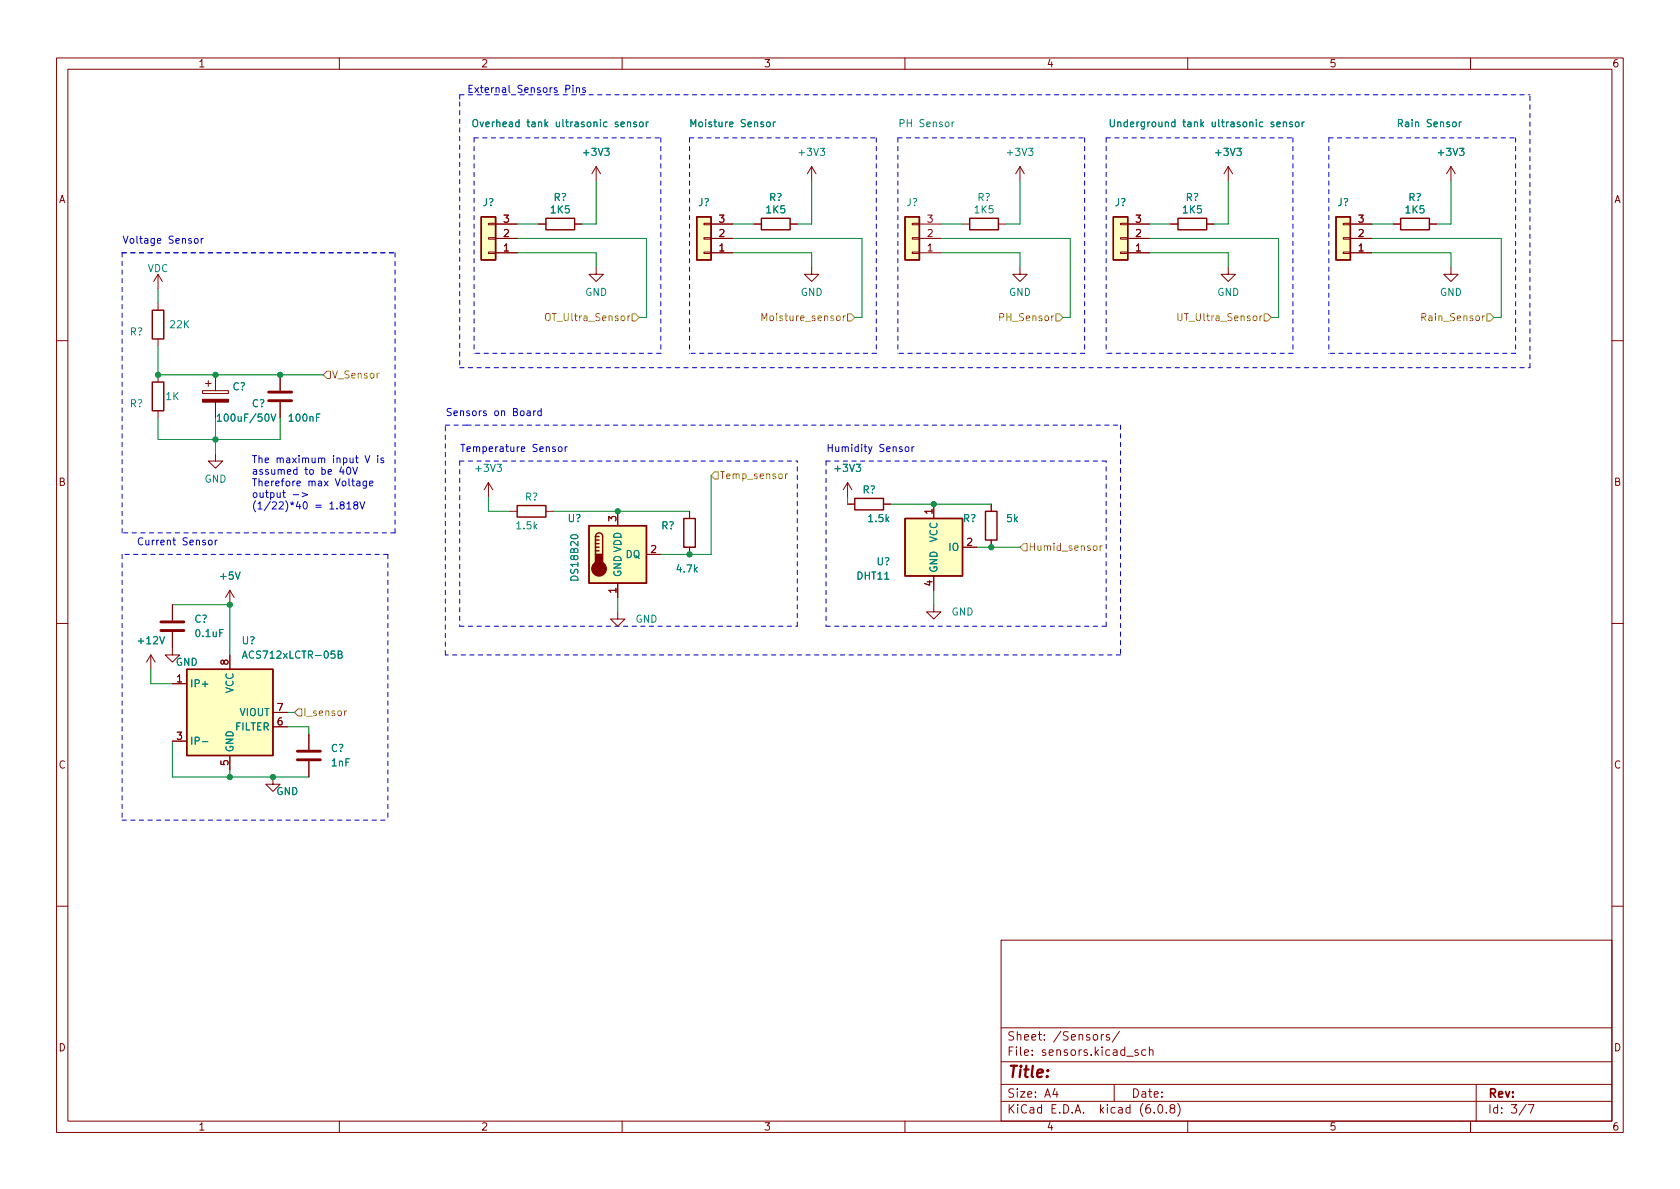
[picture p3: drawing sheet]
<svg xmlns="http://www.w3.org/2000/svg" width="297mm" height="210mm" viewBox="0 0 297 210" stroke-linecap="round" stroke-linejoin="round" font-family="sans-serif">
<g fill="none" stroke="#840000" stroke-width=".18">
<path d="M10 10.2h277v190.1h-277zM12 12.2h273v186.1h-273zM60 10.2v2M110 10.2v2M160 10.2v2M210 10.2v2M260 10.2v2M86.4 39.5h1.2v.2h-1.2zM87.6 39.6h3.8M95.2 39.6h1.3M101.6 39.6h1.3M105.4 29.5l-.8 1.2"/>
<path d="M105.4 29.5v2.5M105.4 29.5l.8 1.2M124.5 39.5h1.2v.2h-1.2zM125.7 39.6h3.8M133.3 39.6h1.3M139.7 39.6h1.3M143.5 29.5l-.8 1.2M143.5 29.5v2.5M143.5 29.5l.8 1.2M161.3 39.5h1.3v.2h-1.3zM162.6 39.6h3.8M170.2 39.6h1.2"/>
<path d="M176.5 39.6h1.3M180.3 29.5l-.7 1.2M180.3 29.5v2.5M180.3 29.5l.8 1.2M198.1 39.5h1.3v.2h-1.3zM199.4 39.6h3.8M207 39.6h1.3M213.4 39.6h1.2M217.2 29.5l-.8 1.2M217.2 29.5v2.5M217.2 29.5l.7 1.2M237.5 39.5h1.3v.2h-1.3z"/>
<path d="M238.8 39.6h3.8M246.4 39.6h1.2M252.7 39.6h1.3M256.5 29.5l-.7 1.2M256.5 29.5v2.5M256.5 29.5l.8 1.2M27.9 48.5v2.5M27.9 53.6v1.3M27.9 59.9v1.3M27.9 48.5l-.7 1.3M27.9 48.5l.8 1.3M86.4 42h1.2v.3h-1.2z"/>
<path d="M86.4 44.6h1.2v.2h-1.2zM87.6 44.7h3.8M87.6 42.2h3.8M105.4 47.2v1.3h1.3l-1.3 1.3-1.3-1.3h1.3M124.5 42h1.2v.3h-1.2zM124.5 44.6h1.2v.2h-1.2zM125.7 44.7h3.8M125.7 42.2h3.8M143.5 47.2v1.3h1.3l-1.3 1.3-1.3-1.3h1.3M161.3 42h1.3v.3h-1.3zM161.3 44.6h1.3v.2h-1.3zM162.6 44.7h3.8"/>
<path d="M162.6 42.2h3.8M180.3 47.2v1.3h1.3l-1.3 1.3-1.2-1.3h1.2M198.1 42h1.3v.3h-1.3zM198.1 44.6h1.3v.2h-1.3zM199.4 44.7h3.8M199.4 42.2h3.8M217.2 47.2v1.3h1.2l-1.2 1.3-1.3-1.3h1.3M237.5 42h1.3v.3h-1.3zM237.5 44.6h1.3v.2h-1.3zM238.8 44.7h3.8M238.8 42.2h3.8M256.5 47.2v1.3h1.3l-1.3 1.3-1.2-1.3h1.2"/>
<path d="M10 60.2h2M27.9 66.3v1.3M27.9 72.6v1.3M35.8 69.1h4.6v.5h-4.6zM36.3 67.8h1M36.8 67.3v1M38.1 66.3v2.8M38.1 71.1v2.8M49.5 66.3v2.8M49.5 71.1v2.8M285 60.2h2M38.1 80.3v1.2h1.3l-1.3 1.3-1.3-1.3h1.3"/>
<path d="M86.4 85.3l-.8 1.3M86.4 85.3v2.6M86.4 85.3l.7 1.3M90.2 90.4h1.2M96.5 90.4h1.3M109.2 90.4v2.6M114.3 98h2.5M121.9 90.4v1.3M121.9 96.8v1.2M149.9 89.1h1.2M149.9 85.3l-.8 1.3M149.9 85.3v2.6"/>
<path d="M149.9 85.3l.7 1.3M156.2 89.1h1.3M165.1 89.1v2.6M170.2 96.8h2.5M175.3 89.1v1.3M175.3 95.5v1.3M10 110.2h2M26.7 115.8l-.8 1.3M26.7 115.8v2.6M26.7 115.8l.7 1.3M30.5 111.8v4h1.2l-1.2 1.3-1.3-1.3h1.3M30.5 106.9v2.8"/>
<path d="M40.6 104.4v2.5M40.6 115.8v2.6M40.6 104.4l-.7 1.3M40.6 104.4l.8 1.3M109.2 108.2v1.3h1.3l-1.3 1.2-1.3-1.2h1.3M109.2 103.1v2.6M165.1 106.9v1.3h1.3l-1.3 1.3-1.3-1.3h1.3M165.1 101.8v2.6M285 110.2h2M30.5 120.9h2.5M30.5 131.1h2.5M40.6 133.6v2.5"/>
<path d="M48.3 137.4v1.3h1.2l-1.2 1.2-1.3-1.2h1.3M48.3 128.5h2.5M48.3 126h2.5M54.6 129.8v2.8M54.6 134.6v2.8M10 160.2h2M177 166.3h108v32h-108zM285 160.2h2M60 198.3v2M110 198.3v2M160 198.3v2M177 194.8h108"/>
<path d="M177 191.8h108M177 187.8h108M177 181.8h108M186.5 192.5l-.4 1h1M186.9 193v1M194.7 182.9v1M195.1 182.9l-.2 .1-.2 .2M196.1 183l-.3-.1-.2 .2v.3l.5 .1v.4h-.5M197 191.8v3M197.9 182.4l-1.3 1.9M199.2 186.8h1.2M201.2 185.7l-.3-.1-.3 .2 .1 .3 .5 .1v.4h-.6"/>
<path d="M202.6 185.7l-.5-.1-.2 .3v.4l.1 .3h.6M203.2 185.8l.2-.2 .4 .1 .1 .9M203.2 185.1v1.5M204.1 196.7v.1M204.9 195.4l.2-.1a.81 .81 0 0 1 .6 .7 .81 .81 0 0 1-.3 .8h-.2a.81 .81 0 0 1-.6-.6 .81 .81 0 0 1 .3-.8zM206.2 196.7v.1M207.1 196l-.2-.3v-.2l.2-.2 .5 .1 .1 .2-.1 .2-.6 .2-.1 .3v.4l.2 .1h.5l.1-.3-.1-.4-.2-.1M208.2 195.1a1.72 1.72 0 0 1 0 2.3M210 198.3v2M260 198.3v2M261 191.8v6.5M269.9 195.3l-1.3 1.9"/>
<path d="M270.2 195.3h1l-.6 1.5"/>
</g>
<g fill="none" stroke="#840000" stroke-width=".25">
<path d="M85.1 38.3h2.5v7.7h-2.5zM96.5 38.6h5.1v2h-5.1zM123.2 38.3h2.5v7.7h-2.5zM134.6 38.6h5.1v2h-5.1zM160 38.3h2.6v7.7h-2.6zM171.4 38.6h5.1v2h-5.1zM196.8 38.3h2.6v7.7h-2.6zM208.3 38.6h5.1v2h-5.1zM236.2 38.3h2.6v7.7h-2.6zM247.6 38.6h5.1v2h-5.1zM26.9 54.9h2.1v5h-2.1zM26.9 67.6h2.1v5h-2.1z"/>
<path d="M91.4 89.4h5.1v2h-5.1zM104.1 93h10.2v10.1h-10.2zM105.3 94.9a.64 .64 0 0 1 .6-.7 .64 .64 0 0 1 .7 .7v3.1M105.3 97.4h.6M105.3 96.8h.6M105.3 96.1h.6M105.3 95.5h.6M105.3 94.9v3.1M105.3 94.9h.6M120.9 91.7h2v5.1h-2zM151.1 88.1h5.1v2.1h-5.1zM160 91.7h10.2v10.1h-10.2z"/>
<path d="M174.2 90.4h2.1v5.1h-2.1zM33 118.4h15.3v15.2h-15.3z"/>
</g>
<g fill="#ffffc2" stroke="#ffffc2" stroke-width=".18">
<path d="M33 118.4h15.3v15.2h-15.3z"/>
<path d="M196.8 38.3h2.6v7.7h-2.6z"/>
<path d="M160 38.3h2.6v7.7h-2.6z"/>
<path d="M236.2 38.3h2.6v7.7h-2.6z"/>
<path d="M104.1 93h10.2v10.1h-10.2z"/>
<path d="M123.2 38.3h2.5v7.7h-2.5z"/>
<path d="M85.1 38.3h2.5v7.7h-2.5z"/>
<path d="M160 91.7h10.2v10.1h-10.2z"/>
</g>
<g fill="none" stroke="#008484" stroke-width=".18">
<path d="M83.8 21.2l.1-.1a.43 .43 0 0 1 .6 .5v.4a.42 .42 0 0 1-.5 .4 .42 .42 0 0 1-.4-.4v-.4zM110.9 21.7l.2-.1h.3l.1 .8M112.5 21.6h-.3l-.2 .1 .1 .2 .4 .1v.4h-.5M113.2 21.6h.3l.2 .2v.4l-.2 .2h-.3l-.1-.2zM114.3 21.6v.8M114.6 21.6l-.3 .2M135.6 21.7l.2-.1 .3 .1 .1 .5-.1 .2h-.3l-.2-.1zM136.7 21.6v.8M137.1 21.6l-.4 .2M168.7 21.6l-.4 .2M196.3 21.1v1.1l.2 .2h.4l.1-.2v-1.1M226.9 21.7l.2-.1h.3l.1 .8"/>
<path d="M226.9 21.6v.8M228.5 21.6h-.3l-.2 .1 .1 .2 .4 .1v.4h-.5M229.1 21.7l.2-.1 .3 .1 .1 .5-.1 .2h-.3l-.2-.1zM230.2 21.6v.8M230.6 21.6l-.4 .2M258 21.6v.8M258.4 21.6l-.4 .2M38.4 73.6l.4-.4v1.3M38.4 74.5h.7M47.9 73.2l.4 1.3 .5-1.3M42.9 116.4l.4-1.3 .4 1.3M43 116h.6"/>
<path d="M59.8 115.7h.5l.2-.2-.1-.3-.6-.1v1.3h.5l.2-.1v-.3l-.3-.3M35.8 131.1h.9"/>
</g>
<path d="M47.5 70.9h4.1M47.5 69.3h4.1M28.4 111.5h4.1M28.4 110h4.1M52.6 134.4h4M52.6 132.8h4" fill="none" stroke="#840000" stroke-width=".51"/>
<g fill="#840000" stroke="#840000" stroke-width=".25">
<path d="M105.3 98h1.3v1.9h-1.3z"/>
<circle cx="105.9" cy="100.6" r="1.27"/>
</g>
<path d="M35.8 70.6h4.6v.5h-4.6z" fill="#840000" stroke="#840000" stroke-width=".18"/>
<g fill="none" stroke="#848400" stroke-width=".18">
<path d="M96.5 55.6l.2-.2a.43 .43 0 0 1 .6 .5v.4a.42 .42 0 0 1-.4 .4 .42 .42 0 0 1-.5-.4zM111.8 55.5h.6l.6 .6-.6 .7h-.6zM134.7 56.7v-1.3l.4 .9 .5-.9v1.3M149.5 55.9l-.4 .2M149.9 55.5h.6l.6 .6-.6 .7h-.6zM186.7 55.5h.6l.7 .6-.7 .7h-.6zM208.3 55.4v1.1l.2 .2 .4-.1 .1-.1v-1.1M223.5 55.5h.7l.6 .6-.6 .7h-.7zM251.4 56.1l.6-.1 .1-.1-.1-.3-.6-.2v1.3M262.9 55.5h.6l.7 .6-.7 .7h-.6zM57.8 65.7h.6v1.2h-.6l-.7-.6zM67 66l-.3 .3"/>
<path d="M126.4 83.4h.6v1.3h-.6l-.7-.6zM138.9 83.8v.8M139.2 83.8l-.3 .2M181 96.1h.6v1.3h-.6l-.7-.6zM193.4 96.6l.1-.1 .4 .1 .1 .5-.1 .2h-.4l-.1-.1zM194.5 96.5v.8M194.9 96.5l-.4 .2M52.7 125.3h.6v1.3h-.6l-.6-.6zM61.3 125.7l-.4 .2"/>
</g>
<g fill="none" stroke="#0000c2" stroke-width=".18">
<path d="M100 15.7h.6l.2-.2-.1-.3-.7-.1v1.2M101.3 15.1v.1M101.3 15.5v.8M101.9 15.6l.2-.1 .3 .1 .1 .7M101.9 15.5v.8M103.5 15.6l-.3-.1-.2 .2 .1 .2 .4 .1v.3h-.5M34.5 42.2h.3l.2 .2v.4l-.2 .2h-.3l-.1-.2zM35.6 42.2v.8M35.9 42.2l-.3 .2M93.2 72.7h.5l.1 .8M93.8 73h-.5l-.2 .2 .2 .3 .5-.1M94.4 72.7v.8"/>
<path d="M94.7 72.7l-.3 .2M95.7 72.7h-.4l-.2 .2 .1 .5h.5M95.7 72.2v1.3M98.2 79.1l-.3-.1-.2 .2v.2l.5 .1v.3h-.5M98.8 79.1l.3-.1 .3 .2v.4l-.3 .2h-.3l-.1-.2zM99.9 79v.8M100.3 79l-.4 .2M160.2 79.1l.3-.1 .2 .2v.4l-.2 .2h-.3l-.2-.2zM161.2 79v.8M161.6 79l-.4 .2M37 95.6l.3-.1 .2 .3v.3l-.2 .3-.3-.1-.2-.2zM38.1 95.5v.9"/>
<path d="M38.4 95.5l-.3 .3M51.8 87.5h1M53.4 87.1l1 .4-1 .3M60.4 82.5l-.3 1h.8M60.4 89.3l-.3-.3 .1-.1 .2-.2 .3 .1 .2 .2-.1 .2-.5 .1-.2 .2v.3l.3 .2h.2l.3-.2v-.3l-.3-.2M60.7 83v.9M61.3 89.1l.4-.4v1.3M61.3 90h.8M61.4 82.7l.2-.1a.68 .68 0 0 1 .4 .6 .68 .68 0 0 1-.4 .7l-.2-.1-.1-.4zM62.4 82.6l.4 1.3 .4-1.3M62.8 89.3l-.3-.3 .1-.1 .2-.2 .4 .1 .1 .2-.1 .2-.5 .1-.2 .2 .1 .4 .2 .1h.2l.3-.2v-.3l-.3-.2M63.1 85.1h.5v.8"/>
<path d="M63.6 85.4h-.4l-.2 .2 .2 .3h.4M63.6 88.7l.5 1.3 .4-1.3M64.5 80.6l.5 1.2 .4-1.2M64.8 85.1v1l-.3 .2h-.3M64.8 85.1h-.4l-.2 .2 .1 .6h.5M65.3 85.5l.6-.1v-.3h-.4l-.2 .2 .1 .6h.5M66.8 80.6v.1M66.8 81v.8M67.8 81h-.3l-.2 .2 .1 .1 .4 .2v.3h-.5"/>
</g>
<g fill="none" stroke="#0000c2" stroke-width=".18" stroke-dasharray=".8 .8">
<path d="M81.3 18v47M81.3 16.8v1.2M81.3 16.8h189.2M83.8 24.4h33M83.8 24.4v38.1M116.8 24.4v38.1M121.9 24.4h33M121.9 24.4v38.1M154.9 24.4v38.1M158.7 24.4v38.1M158.7 24.4h33.1M191.8 24.4v38.1"/>
<path d="M195.6 24.4h33M195.6 24.4v38.1M228.6 24.4v38.1M234.9 24.4v38.1M234.9 24.4h33.1M268 24.4v38.1M21.6 44.7h48.2M69.8 44.7v49.5M78.7 75.2h3.8M81.3 65h189.2M82.5 75.2h115.6M116.8 62.5h-33"/>
<path d="M154.9 62.5h-33M191.8 62.5h-33.1M198.1 75.2v40.6M228.6 62.5h-33M268 62.5h-33.1M270.5 65v-48.2M21.6 98v47M21.6 94.2v-49.5M68.6 98h-47M68.6 98v47M69.8 94.2h-48.2M81.3 81.5v29.2"/>
<path d="M81.3 81.5h59.7M146 81.5v29.2M146 81.5h49.6M78.7 115.8v-40.6M81.3 110.7h59.7M141 110.7v-29.2M146 110.7h49.6M195.6 110.7v-29.2M198.1 115.8h-119.4M21.6 145h47"/>
</g>
<g fill="none" stroke="#008400" stroke-width=".18">
<path d="M91.4 39.6h3.8M105.4 32v7.6h-2.5M129.5 39.6h3.8M143.5 32v7.6h-2.5M166.4 39.6h3.8M180.3 32v7.6h-2.5M203.2 39.6h3.8M217.2 32v7.6h-2.6M242.6 39.6h3.8M256.5 32v7.6h-2.5M27.9 51v2.6M91.4 44.7h14v2.5"/>
<path d="M91.4 42.2h22.9v13.9h-1.3M129.5 44.7h14v2.5M129.5 42.2h22.9v13.9h-1.3M166.4 44.7h13.9v2.5M166.4 42.2h22.8v13.9h-1.2M203.2 44.7h14v2.5M203.2 42.2h22.9v13.9h-1.3M242.6 44.7h13.9v2.5M242.6 42.2h22.8v13.9h-1.2M27.9 73.9v3.8h21.6v-3.8M27.9 61.2v5.1h29.2M38.1 73.9v6.4"/>
<path d="M86.4 87.9v2.5h3.8M97.8 90.4h24.1M125.7 84.1v13.9h-8.9M149.9 87.9v1.2M157.5 89.1h17.8M172.7 96.8h7.6M26.7 118.4v2.5h3.8M30.5 106.9h10.1v8.9M109.2 105.7v2.5M165.1 104.4v2.5M30.5 131.1v6.3h24.1M40.6 136.1v1.3"/>
<path d="M50.8 128.5h3.8v1.3M50.8 126h1.3"/>
</g>
<g fill="#008400" stroke="#008400" stroke-width=".18">
<circle cx="40.6" cy="137.4" r=".46"/>
<circle cx="48.3" cy="137.4" r=".46"/>
<circle cx="40.6" cy="106.9" r=".46"/>
<circle cx="38.1" cy="77.7" r=".46"/>
<circle cx="49.5" cy="66.3" r=".46"/>
<circle cx="38.1" cy="66.3" r=".46"/>
<circle cx="27.9" cy="66.3" r=".46"/>
<circle cx="175.3" cy="96.8" r=".46"/>
<circle cx="165.1" cy="89.1" r=".46"/>
<circle cx="109.2" cy="90.4" r=".46"/>
<circle cx="121.9" cy="98" r=".46"/>
</g>
<text font-size="2.8" fill="#840000" x="178" y="190.6">Title:</text>
<g font-size="2.1" fill="#840000">
<text x="178" y="184">Sheet: /Sensors/</text>
<text x="178" y="186.7">File: sensors.kicad_sch</text>
<text x="178" y="196.9">KiCad E.D.A. kicad (6.0.8)</text>
<text x="178" y="194.1">Size: A4</text>
<text x="200" y="194.1">Date:</text>
<text x="263" y="194.1">Rev:</text>
<text x="263" y="196.9">Id: 3/7</text>
</g>
<g font-size="1.8" fill="#840000">
<text x="35" y="11.9">1</text>
<text x="85" y="11.9">2</text>
<text x="135" y="11.9">3</text>
<text x="185" y="11.9">4</text>
<text x="235" y="11.9">5</text>
<text x="285" y="11.9">6</text>
<text x="10.3" y="35.9">A</text>
<text x="285.3" y="35.9">A</text>
<text x="89" y="41.9">2</text>
<text x="89" y="39.4">3</text>
<text x="127.1" y="41.9">2</text>
<text x="127.1" y="39.4">3</text>
<text x="164" y="41.9">2</text>
<text x="164" y="39.4">3</text>
<text x="200.8" y="41.9">2</text>
<text x="200.8" y="39.4">3</text>
<text x="240.2" y="41.9">2</text>
<text x="240.2" y="39.4">3</text>
<text x="89" y="44.4">1</text>
<text x="127.1" y="44.4">1</text>
<text x="164" y="44.4">1</text>
<text x="200.8" y="44.4">1</text>
<text x="240.2" y="44.4">1</text>
<text x="10.3" y="85.9">B</text>
<text x="285.3" y="85.9">B</text>
<text x="109" y="92.2" transform="rotate(-90 109 92.2)">3</text>
<text x="164.8" y="90.9" transform="rotate(-90 164.8 90.9)">1</text>
<text x="115.1" y="97.8">2</text>
<text x="171" y="96.5">2</text>
<text x="109" y="104.9" transform="rotate(-90 109 104.9)">1</text>
<text x="164.8" y="103.6" transform="rotate(-90 164.8 103.6)">4</text>
<text x="40.4" y="117.6" transform="rotate(-90 40.4 117.6)">8</text>
<text x="31.3" y="120.6">1</text>
<text x="49" y="125.7">7</text>
<text x="31.3" y="130.8">3</text>
<text x="49" y="128.3">6</text>
<text x="10.3" y="135.9">C</text>
<text x="40.4" y="135.4" transform="rotate(-90 40.4 135.4)">5</text>
<text x="285.3" y="135.9">C</text>
<text x="10.3" y="185.9">D</text>
<text x="285.3" y="185.9">D</text>
<text x="35" y="199.9">1</text>
<text x="85" y="199.9">2</text>
<text x="135" y="199.9">3</text>
<text x="185" y="199.9">4</text>
<text x="235" y="199.9">5</text>
<text x="285" y="199.9">6</text>
</g>
<g font-size="1.8" fill="#0000c2">
<text x="82.5" y="16.4">External Sensors Pins</text>
<text x="21.6" y="43.1">Voltage Sensor</text>
<text x="78.7" y="73.6">Sensors on Board</text>
<text x="44.4" y="81.9">The maximum input V is</text>
<text x="44.4" y="83.9">assumed to be 40V</text>
<text x="81.3" y="79.9">Temperature Sensor</text>
<text x="146" y="79.9">Humidity Sensor</text>
<text x="44.4" y="86">Therefore max Voltage</text>
<text x="44.4" y="88">output -&gt;</text>
<text x="44.4" y="90.1">(1/22)*40 = 1.818V</text>
<text x="24.1" y="96.4">Current Sensor</text>
</g>
<g font-size="1.8" fill="#008484">
<text x="85.3" y="22.5">Overhead tank ultrasonic sensor</text>
<text x="122.6" y="22.5">Moisture Sensor</text>
<text x="159.4" y="22.5">PH Sensor</text>
<text x="198.1" y="22.5">Underground tank ultrasonic sensor</text>
<text x="247.6" y="22.5">Rain Sensor</text>
<text x="103.3" y="27.6">+3V3</text>
<text x="141.4" y="27.6">+3V3</text>
<text x="178.3" y="27.6">+3V3</text>
<text x="215.1" y="27.6">+3V3</text>
<text x="254.4" y="27.6">+3V3</text>
<text x="97.9" y="35.5">R?</text>
<text x="136" y="35.5">R?</text>
<text x="172.8" y="35.5">R?</text>
<text x="209.6" y="35.5">R?</text>
<text x="249" y="35.5">R?</text>
<text x="85.3" y="36.4">J?</text>
<text x="97.4" y="37.7">1K5</text>
<text x="123.4" y="36.4">J?</text>
<text x="135.5" y="37.7">1K5</text>
<text x="160.3" y="36.4">J?</text>
<text x="172.4" y="37.7">1K5</text>
<text x="197.1" y="36.4">J?</text>
<text x="209.2" y="37.7">1K5</text>
<text x="236.5" y="36.4">J?</text>
<text x="248.6" y="37.7">1K5</text>
<text x="26.1" y="48.1">VDC</text>
<text x="103.4" y="52.3">GND</text>
<text x="141.5" y="52.3">GND</text>
<text x="178.4" y="52.3">GND</text>
<text x="215.2" y="52.3">GND</text>
<text x="254.6" y="52.3">GND</text>
<text x="23" y="59.3">R?</text>
<text x="30.1" y="58">22K</text>
<text x="29.3" y="70.7">1K</text>
<text x="41.1" y="69">C?</text>
<text x="23" y="72">R?</text>
<text x="39.2" y="74.5">100uF/50V</text>
<text x="44.5" y="72">C?</text>
<text x="51.3" y="74.5">100nF</text>
<text x="84.3" y="83.4">+3V3</text>
<text x="147.8" y="83.4">+3V3</text>
<text x="36.1" y="85.3">GND</text>
<text x="92.8" y="88.5">R?</text>
<text x="152.5" y="87.2">R?</text>
<text x="91.4" y="93.6">1.5k</text>
<text x="100.4" y="92.3">U?</text>
<text x="116.9" y="93.6">R?</text>
<text x="153.7" y="92.3">1.5k</text>
<text x="165.7" y="95.9" transform="rotate(-90 165.7 95.9)">VCC</text>
<text x="170.3" y="92.3">R?</text>
<text x="178" y="92.3">5k</text>
<text x="110.6" y="98.7">DQ</text>
<text x="119.8" y="101.2">4.7k</text>
<text x="155" y="99.9">U?</text>
<text x="165.7" y="101.3" transform="rotate(-90 165.7 101.3)">GND</text>
<text x="167.8" y="97.4">IO</text>
<text x="39" y="102.5">+5V</text>
<text x="102.2" y="102.4" transform="rotate(-90 102.2 102.4)">DS18B20</text>
<text x="109.9" y="102.1" transform="rotate(-90 109.9 102.1)">GND VDD</text>
<text x="151.6" y="102.5">DHT11</text>
<text x="24.6" y="113.9">+12V</text>
<text x="34.4" y="110.1">C?</text>
<text x="34.7" y="112.6">0.1uF</text>
<text x="42.8" y="113.9">U?</text>
<text x="112.3" y="110.1">GND</text>
<text x="168.2" y="108.8">GND</text>
<text x="31.1" y="117.7">GND</text>
<text x="43.6" y="116.5">ACS712xLCTR-05B</text>
<text x="33.5" y="121.5">IP+</text>
<text x="41.3" y="122.6" transform="rotate(-90 41.3 122.6)">VCC</text>
<text x="33.5" y="131.7">IP-</text>
<text x="41.6" y="129.2">FILTER</text>
<text x="42.3" y="126.6">VIOUT</text>
<text x="41.3" y="133.1" transform="rotate(-90 41.3 133.1)">GND</text>
<text x="58.5" y="133">C?</text>
<text x="58.7" y="135.5">1nF</text>
<text x="48.8" y="140.6">GND</text>
</g>
<g font-size="1.8" fill="#848400">
<text x="97.1" y="56.8">OT_Ultra_Sensor</text>
<text x="135.5" y="56.8">Moisture_sensor</text>
<text x="177.1" y="56.8">PH_Sensor</text>
<text x="209" y="56.8">UT_Ultra_Sensor</text>
<text x="251.9" y="56.8">Rain_Sensor</text>
<text x="58.6" y="66.9">V_Sensor</text>
<text x="127.2" y="84.7">Temp_sensor</text>
<text x="181.8" y="97.4">Humid_sensor</text>
<text x="53.5" y="126.6">I_sensor</text>
</g>
</svg>
